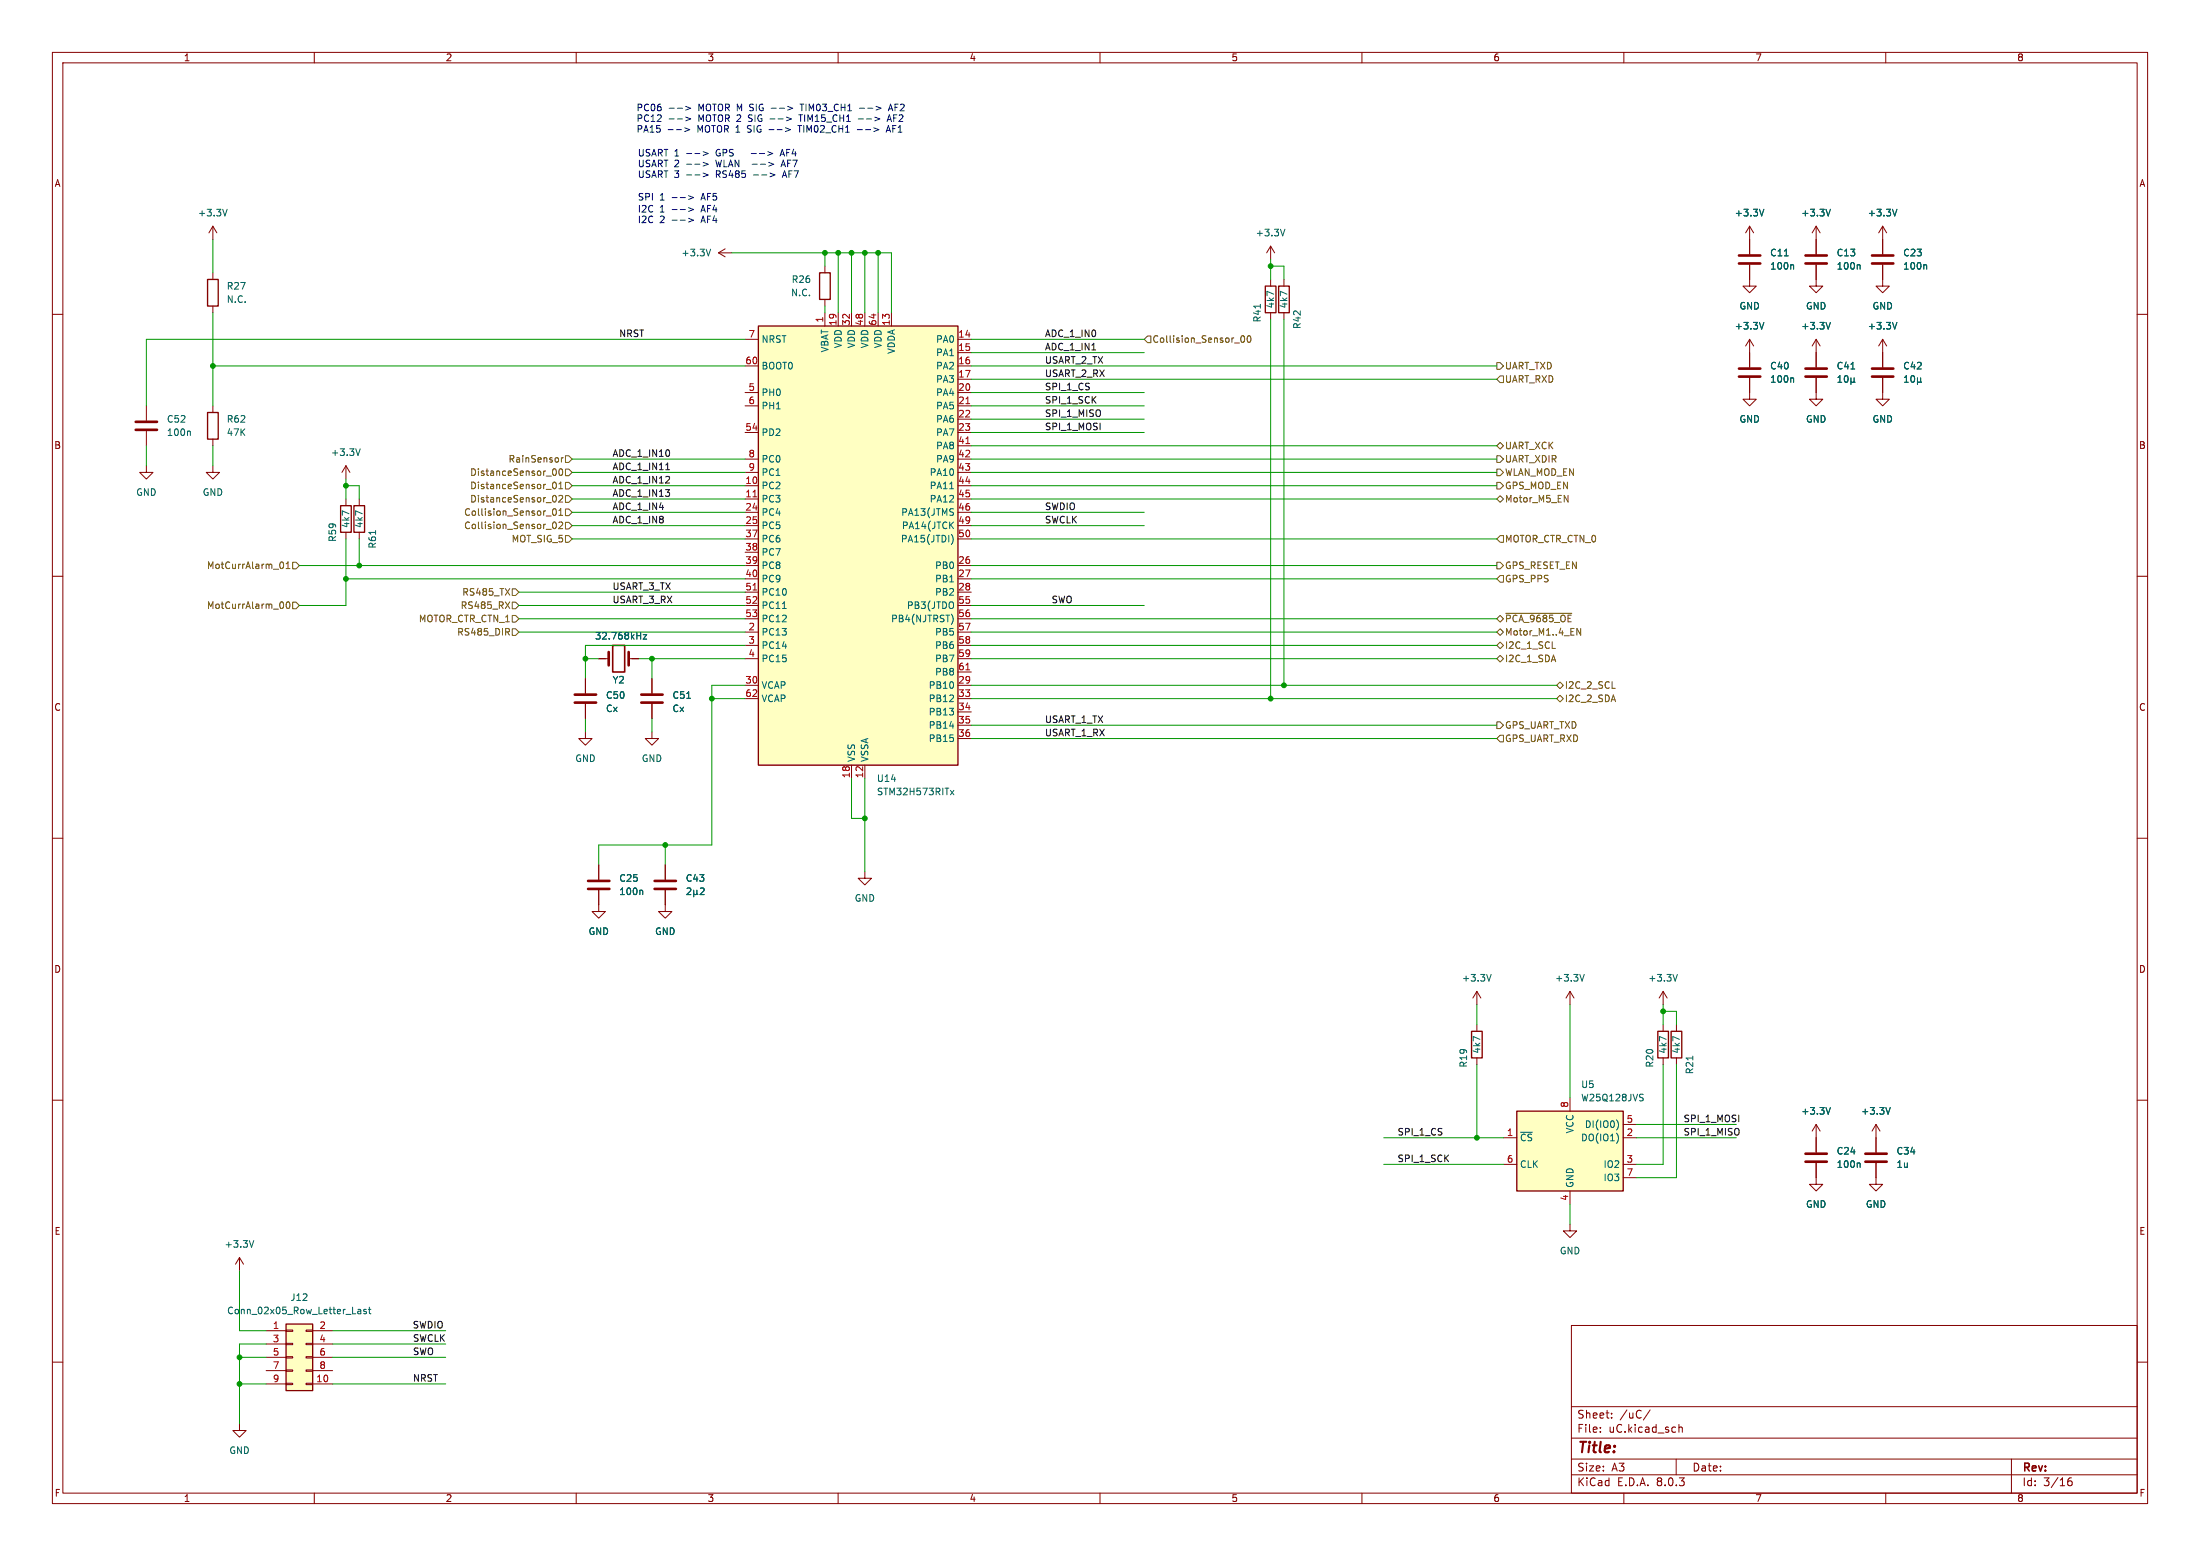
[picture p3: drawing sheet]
<svg xmlns="http://www.w3.org/2000/svg" width="420mm" height="297mm" viewBox="0 0 420 297" stroke-linecap="round" stroke-linejoin="round" font-family="sans-serif">
<g fill="none" stroke="#840000" stroke-width=".19">
<path d="M10 10h400v277h-400zM12 12h396v273h-396zM60 10v2M110 10v2M160 10v2M210 10v2M260 10v2M310 10v2M360 10v2M10 60h2M408 60h2M10 110h2"/>
<path d="M408 110h2M10 160h2M408 160h2M127 165.1v2.8M127 169.9v2.8M281.9 189.2v2.6M281.9 195.6v1.3M281.9 189.2l-.7 1.3M281.9 189.2l.8 1.3M299.7 189.2l-.7 1.3M299.7 189.2v2.6M299.7 189.2l.8 1.3"/>
<path d="M10 210h2M281.9 201.9v1.3M358.1 214.6l-.7 1.3M358.1 214.6v2.6M358.1 214.6l.8 1.3M408 210h2M346.7 224.8v1.3h1.3l-1.3 1.2-1.3-1.2h1.3M358.1 224.8v1.3h1.3l-1.3 1.2-1.2-1.2h1.2M10 260h2M45.7 240l-.7 1.3M45.7 240v2.6M45.7 240l.8 1.3"/>
<path d="M300 253h108v32h-108zM408 260h2M300 278.5h108M300 274.5h108M300 268.5h108M305.5 273.2v.2M305.5 272.5v.1M307.7 270.5v.2M307.7 269.8v.1M315 269.1l-1.3 1.9M320 278.5v3M320.5 271.9v1.5"/>
<path d="M320.5 272.5l.2-.1 .4 .1 .1 .9M384 278.5v6.5M60 285v2M110 285v2M160 285v2M210 285v2M260 285v2M300 281.5h108M310 285v2M360 285v2M394.7 282.9l.3-.2h.4l.2 .2v.4l-.3 .3h-.3l-.3-.3M395.4 282.1a.6 .6 0 0 0-.7 .6"/>
</g>
<path d="M125 169.7h4M125 168.1h4" fill="none" stroke="#840000" stroke-width=".51"/>
<path d="M131.2 169.6l.4-.1 .3 .4-.8 .9h.8M132.4 170.6l.2 .2 .4-.2M132.4 169.9v1.3M133 170.6l.2 .2M133 169.9v.7M133.7 169.6l.5-.1 .2 .4-.8 .9h.8M284.7 186l-.5 1.3M302.4 186l-.4 1.3M360.9 211.4l-.5 1.3M48.4 236.8l-.4 1.3" fill="none" stroke="#006464" stroke-width=".19"/>
<path d="M280.9 196.9h2.1v5h-2.1z" fill="none" stroke="#840000" stroke-width=".25"/>
<path d="M144.8 62.2h38.1v83.9h-38.1z" fill="#ffffc2"/>
<path d="M39.6 53.3h2.1v5.1h-2.1zM156.5 52.1h2v5.1h-2zM241.6 54.6h2v5.1h-2zM244.1 54.6h2v5.1h-2zM39.6 78.7h2.1v5.1h-2.1zM144.8 62.2h38.1v83.9h-38.1zM65 96.5h2.1v5.1h-2.1zM67.6 96.5h2v5.1h-2zM316.5 196.9h2v5h-2zM319 196.9h2.1v5h-2.1z" fill="none" stroke="#840000" stroke-width=".25"/>
<g fill="none" stroke="#840000" stroke-width=".19">
<path d="M40.6 43.2v2.5M40.6 52.1v1.2M40.6 58.4v1.3M40.6 43.2l-.7 1.3M40.6 43.2l.8 1.3M137.2 48.3l1.2 .7M137.2 48.3h2.5M138.4 47.5l-1.2 .8M157.5 50.8v1.3M157.5 57.2v1.2M157.5 59.7v2.5M160 59.7v2.5"/>
<path d="M162.6 59.7v2.5M165.1 59.7v2.5M167.6 59.7v2.5M170.2 59.7v2.5M242.6 47l-.8 1.3M242.6 47v2.5M242.6 53.3v1.3M242.6 59.7v1.3M242.6 47l.7 1.3M245.1 53.3v1.3M245.1 59.7v1.3M334 50.5v4.1h1.3l-1.3 1.3-1.3-1.3h1.3"/>
<path d="M334 43.2v5.3M334 43.2l-.8 1.3M334 43.2l.8 1.3M346.7 50.5v4.1h1.3l-1.3 1.3-1.3-1.3h1.3M346.7 43.2l-.8 1.3M346.7 43.2v5.3M346.7 43.2l.8 1.3M359.4 50.5v4.1h1.3l-1.3 1.3-1.3-1.3h1.3M359.4 43.2l-.8 1.3M359.4 43.2v5.3M359.4 43.2l.8 1.3M27.9 77.5v2.8"/>
<path d="M40.6 77.5v1.2M142.2 64.8h2.6M142.2 69.9h2.6M142.2 74.9h2.6M142.2 77.5h2.6M182.9 64.8h2.5M182.9 67.3h2.5M182.9 69.9h2.5M182.9 72.4h2.5M182.9 74.9h2.5M182.9 77.5h2.5M334 72.1v4.1h1.3l-1.3 1.3-1.3-1.3h1.3"/>
<path d="M334 64.8l-.8 1.2M334 64.8v5.3M334 64.8l.8 1.2M346.7 72.1v4.1h1.3l-1.3 1.3-1.3-1.3h1.3M346.7 64.8v5.3M346.7 64.8l-.8 1.2M346.7 64.8l.8 1.2M359.4 72.1v4.1h1.3l-1.3 1.3-1.3-1.3h1.3M359.4 64.8v5.3M359.4 64.8l-.8 1.2M359.4 64.8l.8 1.2M27.9 88.9v1.3h1.3l-1.3 1.2-1.2-1.2h1.2"/>
<path d="M27.9 82.3v2.8M40.6 88.9v1.3h1.3l-1.3 1.2-1.2-1.2h1.2M40.6 83.8v1.3M66 88.9v2.5M66 95.3v1.2M66 88.9l-.7 1.3M66 88.9l.8 1.3M68.6 95.3v1.2M142.2 92.7h2.6M142.2 95.3h2.6M142.2 82.6h2.6M142.2 97.8h2.6"/>
<path d="M142.2 87.6h2.6M142.2 90.2h2.6M182.9 92.7h2.5M182.9 95.3h2.5M182.9 80h2.5M182.9 82.6h2.5M182.9 97.8h2.5M182.9 85.1h2.5M182.9 87.6h2.5M182.9 90.2h2.5M66 101.6v1.3M68.6 101.6v1.3"/>
<path d="M142.2 100.3h2.6M142.2 108h2.6M142.2 110.5h2.6M142.2 113h2.6M142.2 102.9h2.6M142.2 105.4h2.6M142.2 115.6h2.6M142.2 118.1h2.6M182.9 100.3h2.5M182.9 108h2.5M182.9 110.5h2.5M182.9 113h2.5"/>
<path d="M182.9 102.9h2.5M182.9 115.6h2.5M182.9 118.1h2.5M111.8 139.7v1.3h1.2l-1.2 1.2-1.3-1.2h1.3M111.8 129.5v2.8M111.8 134.4v2.8M114.3 125.7h1.9M120 125.7h1.9M124.5 139.7v1.3h1.2l-1.2 1.2-1.3-1.2h1.3M124.5 129.5v2.8M124.5 134.4v2.8M142.2 120.7h2.6"/>
<path d="M142.2 130.8h2.6M142.2 123.2h2.6M142.2 133.4h2.6M142.2 125.7h2.6M182.9 120.7h2.5M182.9 130.8h2.5M182.9 123.2h2.5M182.9 133.4h2.5M182.9 135.9h2.5M182.9 138.4h2.5M182.9 125.7h2.5M182.9 128.3h2.5"/>
<path d="M162.6 146.1v2.5M165.1 146.1v2.5M182.9 141h2.5M114.3 172.7v1.3h1.3l-1.3 1.3-1.3-1.3h1.3M127 172.7v1.3h1.3l-1.3 1.3-1.3-1.3h1.3M165.1 166.4v1.2h1.3l-1.3 1.3-1.3-1.3h1.3M317.5 189.2v2.6M317.5 195.6v1.3M317.5 189.2l-.8 1.3M317.5 189.2l.8 1.3M320 195.6v1.3M317.5 201.9v1.3"/>
<path d="M320 201.9v1.3M299.7 233.7v1.2h1.3l-1.3 1.3-1.3-1.3h1.3"/>
</g>
<path d="M184.4 77.1h.7M143.8 94.8h.7M184.4 84.7h.7M143.8 112.6h.7M184.4 127.9h.7" fill="none" stroke="#a90000" stroke-width=".19"/>
<g fill="none" stroke="#006464" stroke-width=".19">
<path d="M43.4 39.9l-.5 1.3M336.7 39.9l-.4 1.3M349.4 39.9l-.4 1.3M362.1 39.9l-.4 1.3M135.7 47.6l-.5 1.2M240.6 58.1v.7M245.3 43.8l-.4 1.2M340.7 48.8h.7M342.2 50.5l.2 .2v.7M354.9 50.5l.2 .2v.7M367.6 50.5l.2 .2v.7M336.7 61.5l-.4 1.3"/>
<path d="M342.2 72.1l.2 .2v.7M349.4 61.5l-.4 1.3M350.9 73h.7M350.9 72.1l.3-.4v1.3M352.2 71.8l.2-.1a.68 .68 0 0 1 .4 .6 .68 .68 0 0 1-.4 .7l-.3-.5zM353.4 70.4h.7M353.4 72.8l.1 .2 .5-.2M353.4 72.1v1.3M354 72.8l.1 .2M354 72.1v.7M362.1 61.5l-.4 1.3M363.6 73h.7"/>
<path d="M363.6 72.1l.3-.4v1.3M364.9 71.8l.2-.1a.68 .68 0 0 1 .4 .6 .68 .68 0 0 1-.4 .7l-.3-.5zM366.1 72.8l.1 .2 .5-.2M366.1 72.1v1.3M366.7 72.8l.1 .2M366.7 72.1v.7M36.2 82.3l.1 .2v.6M68.8 85.7l-.5 1.2M181.3 93.3h.7M181.8 97.1l.2 .1M182 97.9v.3M182 99.6l-.7 .8"/>
<path d="M71.7 101.3v.7M149.4 116.1h.7M181.5 100.2l.5 .7M181.7 102.1a1.47 1.47 0 0 1-.1 1.8M181.8 117.5l.2 .6-.2 .8M122.8 121.1h.7l-.7 .9h.7M131.1 133.3h.7M181.4 150.9l.7 .8M182.1 150.9l-.7 .8M320.2 186l-.4 1.3M323.2 201.6v.7"/>
</g>
<g fill="none" stroke="#840000" stroke-width=".51">
<path d="M332 50.3h4M332 48.8h4M344.7 50.3h4M344.7 48.8h4M357.4 50.3h4M357.4 48.8h4M332 71.9h4M332 70.4h4M344.7 71.9h4M344.7 70.4h4M357.4 71.9h4M357.4 70.4h4"/>
<path d="M25.9 82h4.1M25.9 80.5h4.1M109.7 134.1h4.1M109.7 132.6h4.1M116.2 124.5v2.5M120 124.5v2.5M122.4 134.1h4.1M122.4 132.6h4.1"/>
</g>
<path d="M117 123.2h2.3v5.1h-2.3z" fill="none" stroke="#840000" stroke-width=".3"/>
<path d="M289.6 212.1h20.3v15.2h-20.3z" fill="#ffffc2"/>
<path d="M289.6 212.1h20.3v15.2h-20.3z" fill="none" stroke="#840000" stroke-width=".25"/>
<path d="M287 217.2h2.6M299.7 209.6v2.5M309.9 217.2h2.5M309.9 214.6h2.5M287 222.2h2.6M299.7 227.3v2.6M309.9 222.2h2.5M309.9 224.8h2.5M45.7 271.8v1.2h1.3l-1.3 1.3-1.3-1.3h1.3" fill="none" stroke="#840000" stroke-width=".19"/>
<path d="M308.7 213.8a1.49 1.49 0 0 1 0 1.8M308.9 216.8v.9M313.2 208.9h.5M313.5 209.5l.2 .3-.2 .3" fill="none" stroke="#006464" stroke-width=".19"/>
<path d="M54.6 252.7h5.1v12.7h-5.1z" fill="#ffffc2"/>
<g fill="none" stroke="#840000" stroke-width=".19">
<path d="M334 45.7v2.8M334 50.5v2.8M346.7 45.7v2.8M346.7 50.5v2.8M359.4 45.7v2.8M359.4 50.5v2.8M334 67.3v2.8M334 72.1v2.8M346.7 67.3v2.8M346.7 72.1v2.8M359.4 67.3v2.8M359.4 72.1v2.8"/>
<path d="M111.8 129.5v2.8M111.8 134.4v2.8M114.3 125.7h1.3M120.6 125.7h1.3M124.5 129.5v2.8M124.5 134.4v2.8M114.3 165.1v2.8M114.3 169.9v2.8M127 165.1v2.8M127 169.9v2.8M346.7 214.6l-.8 1.3M346.7 214.6v5.4"/>
<path d="M346.7 214.6l.8 1.3M358.1 217.2v2.8M346.7 222v2.8M358.1 222v2.8M50.8 254h3.8M50.8 256.5h3.8M50.8 259.1h3.8M54.6 259h1.3v.2h-1.3zM54.6 256.4h1.3v.3h-1.3zM54.6 253.9h1.3v.2h-1.3zM58.4 259h1.3v.2h-1.3zM58.4 256.4h1.3v.3h-1.3z"/>
<path d="M58.4 253.9h1.3v.2h-1.3zM59.7 254h3.8M59.7 256.5h3.8M59.7 259.1h3.8M50.8 264.2h3.8M50.8 261.6h3.8M54.6 264h1.3v.3h-1.3zM54.6 261.5h1.3v.2h-1.3zM58.4 264h1.3v.3h-1.3zM58.4 261.5h1.3v.2h-1.3zM59.7 264.2h3.8M59.7 261.6h3.8"/>
</g>
<path d="M54.6 252.7h5.1v12.7h-5.1z" fill="none" stroke="#840000" stroke-width=".25"/>
<g fill="none" stroke="#006464" stroke-width=".19">
<path d="M336.7 39.9l-.4 1.3M349.4 39.9l-.4 1.3M362.1 39.9l-.4 1.3M340.7 48.8h.7M342.2 50.5l.2 .2v.7M354.9 50.5l.2 .2v.7M367.6 50.5l.2 .2v.7M336.7 61.5l-.4 1.3M342.2 72.1l.2 .2v.7M349.4 61.5l-.4 1.3M350.9 73h.7M350.9 72.1l.3-.4v1.3"/>
<path d="M352.2 71.8l.2-.1a.68 .68 0 0 1 .4 .6 .68 .68 0 0 1-.4 .7l-.3-.5zM353.4 70.4h.7M353.4 72.8l.1 .2 .5-.2M353.4 72.1v1.3M354 72.8l.1 .2M354 72.1v.7M362.1 61.5l-.4 1.3M363.6 73h.7M363.6 72.1l.3-.4v1.3M364.9 71.8l.2-.1a.68 .68 0 0 1 .4 .6 .68 .68 0 0 1-.4 .7l-.3-.5zM366.1 72.8l.1 .2 .5-.2M366.1 72.1v1.3"/>
<path d="M366.7 72.8l.1 .2M366.7 72.1v.7M122.8 121.1h.7l-.7 .9h.7M131.1 133.3h.7M122.5 169.9l.2 .2v.7M131.2 169.6l.4-.1 .3 .4-.8 .9h.8M132.4 170.6l.2 .2 .4-.2M132.4 169.9v1.3M133 170.6l.2 .2M133 169.9v.7M133.7 169.6l.5-.1 .2 .4-.8 .9h.8M349.4 211.4l-.4 1.3"/>
<path d="M360.9 211.4l-.5 1.3M354.9 222l.2 .2v.6M68.3 250h.5l.1 .8M68.9 250.2l-.4 .1-.2 .2 .2 .3 .4-.1M69.9 250l-.3-.1-.2 .2 .1 .2 .4 .1v.3h-.5M70.3 249.9h.5M70.5 249.5v1.1l.3 .2"/>
</g>
<path d="M112.3 169.7h4M112.3 168.1h4M344.7 221.7h4M344.7 220.2h4M356.1 221.7h4.1M356.1 220.2h4.1" fill="none" stroke="#840000" stroke-width=".51"/>
<g fill="none" stroke="#725600" stroke-width=".19">
<path d="M219.1 64.1h.6v1.3h-.6l-.7-.6zM237 64.2l.2-.1a.68 .68 0 0 1 .4 .6 .68 .68 0 0 1-.4 .6l-.3-.4zM238.2 64.2l.2-.1a.68 .68 0 0 1 .4 .6 .68 .68 0 0 1-.4 .6l-.3-.4zM285.7 69.2h.7l.6 .7-.6 .6h-.7zM286.4 71.8h.6v1.2h-.6l-.7-.6zM104.3 98.5h.9M105.6 94.7l.2-.1a.68 .68 0 0 1 .4 .6 .68 .68 0 0 1-.4 .6l-.2-.1M105.6 89.6l.2-.1a.68 .68 0 0 1 .4 .6 .68 .68 0 0 1-.4 .6l-.2-.1M105.6 92.1l.2-.1a.68 .68 0 0 1 .4 .7 .68 .68 0 0 1-.4 .6l-.3-.5zM105.6 97.2l.2-.1a.68 .68 0 0 1 .4 .6 .68 .68 0 0 1-.4 .7l-.3-.5zM105.6 99.8l.2-.2a.68 .68 0 0 1 .4 .7 .68 .68 0 0 1-.4 .6l-.3-.5zM106.7 94.7l.5-.1 .2 .3-.8 .9h.8"/>
<path d="M106.7 99.8l.5-.2 .2 .4-.8 .9h.8M106.7 93.3h.7M106.7 92.4l.4-.4v1.3M106.7 97.5l.4-.4v1.3M106.7 98.4h.7M106.8 89.6l.2-.1a.68 .68 0 0 1 .4 .6 .68 .68 0 0 1-.4 .6l-.3-.4zM107.2 87.4v.8M107.5 87.4l-.3 .2M107.9 94.6h.7l.6 .7-.6 .6h-.7zM107.9 92.1h.7l.6 .6-.6 .6h-.7zM107.9 87h.7l.6 .6-.6 .7h-.7zM107.9 89.5h.7l.6 .7-.6 .6h-.7z"/>
<path d="M107.9 97.2h.7l.6 .6-.6 .6h-.7zM107.9 99.7h.7l.6 .6-.6 .7h-.7zM285.7 92.1h.7l.6 .6-.6 .6h-.7zM285.7 89.5h.7l.6 .7-.6 .6h-.7zM285.7 95.3l.7-.7 .6 .7-.6 .6zM285.7 87h.7l.6 .6-.6 .7h-.7zM285.7 85.1l.7-.6 .6 .6-.6 .6zM298.6 94.6l.7 1.2v-1.2M53.6 107.3h.1a.68 .68 0 0 1 .5 .6 .68 .68 0 0 1-.5 .6h-.1M53.8 114.9a.79 .79 0 0 1 0 1.2M54.6 108.5h.7M54.6 107.6l.4-.3v1.2"/>
<path d="M54.7 115l.2-.1a.68 .68 0 0 1 .5 .6 .68 .68 0 0 1-.5 .6l-.3-.4zM55.9 114.9h.6l.6 .7-.6 .6h-.6zM55.9 107.3h.6l.6 .7-.6 .6h-.6zM96.5 114.9l.8 1.2M97.3 114.9l-.8 1.2M97.8 117.5h.6l.7 .6-.7 .6h-.6zM97.8 114.9h.6l.7 .7-.7 .6h-.6zM97.8 112.4h.6l.7 .6-.7 .7h-.6zM107.9 102.2h.7l.6 .7-.6 .6h-.7zM285.7 118.1l.7-.6 .6 .6-.6 .6zM285.7 107.3h.7l.6 .7-.6 .6h-.7zM286.4 102.2h.6v1.3h-.6l-.7-.6z"/>
<path d="M286.4 109.9h.6v1.2h-.6l-.7-.6zM287.4 117.1h12.7M301 120l.8 1.2v-1.2M96.8 120.6l.5 .6M97.1 120l.2 .2-.2 .4M97.8 120h.6l.7 .7-.7 .6h-.6zM285.7 120.7l.7-.7 .6 .7-.6 .6zM285.7 137.8h.7l.6 .6-.6 .7h-.7zM285.7 125.7l.7-.6 .6 .6-.6 .7zM285.7 123.2l.7-.6 .6 .6-.6 .6zM297.2 130.8l.6-.6 .6 .6-.6 .6zM297.8 132.7l.6 .7-.6 .6-.6-.6z"/>
<path d="M286.4 140.3h.6v1.3h-.6l-.7-.6z"/>
</g>
<path d="M208.4 66.8h.8M127 92.2h.8M127 93.5h.8l-.4 .5M127.1 89.7h.7M127.8 91v.5M127.8 86.1v.8M127.8 94.1v.5" fill="none" stroke="#0f0f0f" stroke-width=".19"/>
<g fill="none" stroke="#0000c2" stroke-width=".19">
<path d="M152.7 19.9h.7M153.1 19.9v1.2M130.7 24.4l1 .3-1 .4M130.9 20.3l1 .4-1 .3M130.9 22.3l1 .4-1 .4M131.4 37.3l1 .4-1 .4M131.4 39.6l1 .4-1 .4M134.2 28.9l1 .4-1 .4M134.2 31l1 .3-1 .4M134.2 33l1 .4-1 .4M143.4 29.3h1M143.6 31.3h1"/>
<path d="M145 29.3h1M145.2 31.3h.9M146.6 28.9l.9 .4-.9 .4M146.7 31l1 .3-1 .4M147 33l1 .4-1 .4M148.9 29.8l.4-1.3 .5 1.3M149 29.4h.6M149.2 31.5h.6M149.5 33.5h.6M149.5 30.6l-.4 1.2M149.8 32.6l-.5 1.3M149.9 24.4l1 .3-1 .4"/>
<path d="M150.1 22.3l1 .4-1 .4M150.4 20.3l.9 .4-.9 .3M152.3 24h.7M152.5 21.9h.7M152.7 24v1.2M152.8 21.9v1.3M163.7 24.7h.9M163.8 22.7h1M164.1 20.7h1M165.2 24.7h1M165.4 22.7h1M165.7 20.7h.9"/>
<path d="M166.8 24.4l1 .3-1 .4M167 22.3l1 .4-1 .4M167.2 20.3l1 .4-1 .3M169.2 25.2l.4-1.2 .4 1.2M169.3 24.9h.6M169.3 23.2l.5-1.3 .4 1.3M169.5 22.8h.6M169.6 21.1l.4-1.2 .4 1.2M169.7 20.8h.6M131.4 41.7l1 .3-1 .4"/>
</g>
<g fill="none" stroke="#009600" stroke-width=".19">
<path d="M40.6 45.7v6.4M40.6 59.7v17.8M139.7 48.3h30.5v11.4M157.5 48.3v2.5M157.5 58.4v1.3M160 48.3v11.4M162.6 48.3v11.4M165.1 48.3v11.4M167.6 48.3v11.4M242.6 50.8h2.5v2.5M242.6 49.5v3.8M40.6 69.9h101.6"/>
<path d="M142.2 64.8h-114.3v12.7M185.4 74.9h33M185.4 67.3h33M185.4 77.5h33M185.4 64.8h33M185.4 69.9h100.3M185.4 72.4h100.3M242.6 61v72.4M245.1 61v69.8M27.9 85.1v3.8M40.6 85.1v3.8M66 92.7h2.6v2.6"/>
<path d="M66 91.4v3.9M109.2 87.6h33M109.2 95.3h33M109.2 92.7h33M109.2 90.2h33M109.2 97.8h33M185.4 80h33M185.4 87.6h100.3M185.4 85.1h100.3M185.4 95.3h100.3M185.4 92.7h100.3M185.4 90.2h100.3"/>
<path d="M185.4 97.8h33M185.4 82.6h33M57.1 108h85.1M66 110.5h76.2M66 102.9v12.7h-8.9M68.6 102.9v5.1M99.1 118.1h43.1M99.1 115.6h43.1M99.1 113h43.1M109.2 102.9h33M109.2 100.3h33M185.4 110.5h100.3"/>
<path d="M185.4 102.9h100.3M185.4 100.3h33M185.4 108h100.3M185.4 118.1h100.3M185.4 115.6h33M99.1 120.7h43.1M111.8 125.7h2.5M111.8 137.2v2.5M121.9 125.7h20.3M124.5 125.7v3.8M124.5 137.2v2.5M135.9 133.4h6.3"/>
<path d="M142.2 130.8h-6.3v30.5h-21.6v3.8M142.2 123.2h-30.4v6.3M185.4 130.8h111.8M185.4 120.7h100.3M185.4 125.7h100.3M185.4 133.4h111.8M185.4 123.2h100.3M185.4 138.4h100.3M162.6 148.6v7.6h2.5M165.1 148.6v17.8M185.4 141h100.3M127 161.3v3.8"/>
<path d="M281.9 191.8v3.8M299.7 191.8v17.8M317.5 191.8v3.8M317.5 193h2.5v2.6M264.2 217.2h22.8M281.9 203.2v14M312.4 217.2h19.1M312.4 214.6h19.1M317.5 203.2v19h-5.1M320 203.2v21.6h-7.6M264.2 222.2h22.8M299.7 229.9v3.8"/>
<path d="M45.7 242.6v11.4h5.1M45.7 259.1h5.1M50.8 256.5h-5.1v15.3M63.5 256.5h21.6M63.5 254h21.6M63.5 259.1h21.6M45.7 264.2h5.1M63.5 264.2h21.6"/>
</g>
<g fill="#009600" stroke="#009600" stroke-width=".19">
<circle cx="242.6" cy="133.4" r=".46"/>
<circle cx="165.1" cy="156.2" r=".46"/>
<circle cx="245.1" cy="130.8" r=".46"/>
<circle cx="281.9" cy="217.2" r=".46"/>
<circle cx="317.5" cy="193" r=".46"/>
<circle cx="160" cy="48.3" r=".46"/>
<circle cx="162.6" cy="48.3" r=".46"/>
<circle cx="157.5" cy="48.3" r=".46"/>
<circle cx="242.6" cy="50.8" r=".46"/>
<circle cx="167.6" cy="48.3" r=".46"/>
<circle cx="165.1" cy="48.3" r=".46"/>
<circle cx="45.7" cy="264.2" r=".46"/>
<circle cx="45.7" cy="259.1" r=".46"/>
<circle cx="68.6" cy="108" r=".46"/>
<circle cx="40.6" cy="69.9" r=".46"/>
<circle cx="66" cy="92.7" r=".46"/>
<circle cx="124.5" cy="125.7" r=".46"/>
<circle cx="66" cy="110.5" r=".46"/>
<circle cx="111.8" cy="125.7" r=".46"/>
<circle cx="127" cy="161.3" r=".46"/>
<circle cx="135.9" cy="133.4" r=".46"/>
</g>
<text font-size="2.8" fill="#840000" x="301" y="277.9">Title:</text>
<g font-size="2.1" fill="#840000">
<text x="301" y="273.7">File:</text>
<text x="301" y="271">Sheet:</text>
<text x="307.1" y="273.7">uC.kicad_sch</text>
<text x="309.2" y="271">/uC/</text>
<text x="301" y="281.1">Size:</text>
<text x="307.6" y="281.1">A3</text>
<text x="323" y="281.1">Date:</text>
<text x="386" y="281.3">Rev:</text>
<text x="301" y="283.9">KiCad</text>
<text x="308.7" y="283.9">E.D.A.</text>
<text x="316.3" y="283.9">8.0.3</text>
<text x="386" y="283.9">Id:</text>
<text x="390.1" y="283.9">3/16</text>
</g>
<g font-size="1.8" fill="#840000">
<text x="35" y="11.9">1</text>
<text x="85" y="11.9">2</text>
<text x="135" y="11.9">3</text>
<text x="185" y="11.9">4</text>
<text x="235" y="11.9">5</text>
<text x="285" y="11.9">6</text>
<text x="335" y="11.9">7</text>
<text x="385" y="11.9">8</text>
<text x="10.3" y="35.9">A</text>
<text x="408.3" y="35.9">A</text>
<text x="10.3" y="85.9">B</text>
<text x="408.2" y="85.9">B</text>
<text x="10.3" y="135.9">C</text>
<text x="408.2" y="135.9">C</text>
<text x="10.3" y="185.9">D</text>
<text x="408.2" y="185.9">D</text>
<text x="10.3" y="235.9">E</text>
<text x="408.3" y="235.9">E</text>
<text x="10.3" y="285.9">F</text>
<text x="35" y="286.9">1</text>
<text x="85" y="286.9">2</text>
<text x="135" y="286.9">3</text>
<text x="185" y="286.9">4</text>
<text x="235" y="286.9">5</text>
<text x="285" y="286.9">6</text>
<text x="335" y="286.9">7</text>
<text x="385" y="286.9">8</text>
<text x="408.3" y="285.9">F</text>
</g>
<g font-size="1.8" fill="#0000c2">
<text x="121.4" y="21.4">PC06</text>
<text x="121.4" y="23.5">PC12</text>
<text x="127.5" y="21.4">--&gt;</text>
<text x="127.5" y="23.5">--&gt;</text>
<text x="133.4" y="21.4">MOTOR M SIG --&gt;</text>
<text x="133.4" y="23.5">MOTOR 2</text>
<text x="143.3" y="23.5">SIG --&gt;</text>
<text x="153.5" y="23.5">TIM15_CH1</text>
<text x="153.7" y="21.4">TIM03_CH1</text>
<text x="170.8" y="23.5">AF2</text>
<text x="171" y="21.4">AF2</text>
<text x="121.4" y="25.5">PA15</text>
<text x="121.7" y="30">USART 1</text>
<text x="127.4" y="25.5">--&gt;</text>
<text x="131.1" y="30">--&gt;</text>
<text x="133.2" y="25.5">MOTOR 1</text>
<text x="137" y="30">GPS</text>
<text x="143.1" y="25.5">SIG --&gt;</text>
<text x="150.1" y="30">AF4</text>
<text x="153.3" y="25.5">TIM02_CH1</text>
<text x="170.6" y="25.5">AF1</text>
<text x="121.7" y="32">USART 2</text>
<text x="121.7" y="34">USART 3</text>
<text x="131.1" y="32">--&gt;</text>
<text x="131.1" y="34">--&gt;</text>
<text x="137" y="32">WLAN</text>
<text x="137" y="34">RS485</text>
<text x="144.3" y="34">--&gt;</text>
<text x="150.1" y="32">AF7</text>
<text x="150.1" y="34">AF7</text>
<text x="121.7" y="38.4">SPI</text>
<text x="121.7" y="40.6">I2C</text>
<text x="125.9" y="38.4">1</text>
<text x="125.9" y="40.6">1</text>
<text x="128.3" y="38.4">--&gt;</text>
<text x="128.3" y="40.6">--&gt;</text>
<text x="134.2" y="38.4">AF5</text>
<text x="134.2" y="40.6">AF4</text>
<text x="121.7" y="42.7">I2C</text>
<text x="125.9" y="42.7">2</text>
<text x="128.3" y="42.7">--&gt;</text>
<text x="134.2" y="42.7">AF4</text>
</g>
<g font-size="1.8" fill="#006464">
<text x="37.7" y="41.5">+3.3V</text>
<text x="331.1" y="41.5">+3.3V</text>
<text x="343.8" y="41.5">+3.3V</text>
<text x="356.5" y="41.5">+3.3V</text>
<text x="239.6" y="45.3">+3.3V</text>
<text x="130" y="49.1">+3.3V</text>
<text x="337.8" y="49.1">C11</text>
<text x="337.8" y="51.7">100n</text>
<text x="350.5" y="49.1">C13</text>
<text x="350.5" y="51.7">100n</text>
<text x="363.2" y="49.1">C23</text>
<text x="363.2" y="51.7">100n</text>
<text x="43.2" y="58">N.C.</text>
<text x="43.2" y="55.5">R27</text>
<text x="150.9" y="56.7">N.C.</text>
<text x="151" y="54.2">R26</text>
<text x="243.4" y="59" transform="rotate(-90 243.4 59)">4k7</text>
<text x="246" y="59" transform="rotate(-90 246 59)">4k7</text>
<text x="332" y="59.3">GND</text>
<text x="344.7" y="59.3">GND</text>
<text x="357.4" y="59.3">GND</text>
<text x="145.3" y="65.6">NRST</text>
<text x="178.6" y="65.6">PA0</text>
<text x="240.9" y="61.6" transform="rotate(-90 240.9 61.6)">R41</text>
<text x="248.5" y="62.9" transform="rotate(-90 248.5 62.9)">R42</text>
<text x="331.1" y="63.1">+3.3V</text>
<text x="343.8" y="63.1">+3.3V</text>
<text x="356.5" y="63.1">+3.3V</text>
<text x="145.3" y="70.7">BOOT0</text>
<text x="158.3" y="67.4" transform="rotate(-90 158.3 67.4)">VBAT</text>
<text x="160.9" y="66.6" transform="rotate(-90 160.9 66.6)">VDD</text>
<text x="163.4" y="66.6" transform="rotate(-90 163.4 66.6)">VDD</text>
<text x="166" y="66.6" transform="rotate(-90 166 66.6)">VDD</text>
<text x="168.5" y="66.6" transform="rotate(-90 168.5 66.6)">VDD</text>
<text x="171" y="67.7" transform="rotate(-90 171 67.7)">VDDA</text>
<text x="178.6" y="68.2">PA1</text>
<text x="178.6" y="70.7">PA2</text>
<text x="337.8" y="70.7">C40</text>
<text x="350.5" y="70.7">C41</text>
<text x="363.2" y="70.7">C42</text>
<text x="145.3" y="75.8">PH0</text>
<text x="178.6" y="73.3">PA3</text>
<text x="178.6" y="75.8">PA4</text>
<text x="337.8" y="73.3">100n</text>
<text x="31.8" y="83.4">100n</text>
<text x="31.8" y="80.9">C52</text>
<text x="43.2" y="80.9">R62</text>
<text x="43.2" y="83.4">47K</text>
<text x="145.3" y="83.4">PD2</text>
<text x="145.3" y="78.3">PH1</text>
<text x="178.6" y="78.3">PA5</text>
<text x="178.6" y="80.9">PA6</text>
<text x="178.6" y="83.4">PA7</text>
<text x="332" y="80.9">GND</text>
<text x="344.7" y="80.9">GND</text>
<text x="357.4" y="80.9">GND</text>
<text x="63.1" y="87.2">+3.3V</text>
<text x="145.3" y="88.5">PC0</text>
<text x="178.6" y="86">PA8</text>
<text x="178.6" y="88.5">PA9</text>
<text x="25.9" y="94.8">GND</text>
<text x="38.6" y="94.8">GND</text>
<text x="145.3" y="93.6">PC2</text>
<text x="145.3" y="91">PC1</text>
<text x="177.4" y="91">PA10</text>
<text x="177.4" y="93.6">PA11</text>
<text x="66.9" y="100.9" transform="rotate(-90 66.9 100.9)">4k7</text>
<text x="69.4" y="100.9" transform="rotate(-90 69.4 100.9)">4k7</text>
<text x="145.3" y="96.1">PC3</text>
<text x="145.3" y="98.7">PC4</text>
<text x="145.3" y="101.2">PC5</text>
<text x="171.9" y="98.7">PA13(JTMS</text>
<text x="172.1" y="101.2">PA14(JTCK</text>
<text x="177.4" y="96.1">PA12</text>
<text x="64.4" y="103.5" transform="rotate(-90 64.4 103.5)">R59</text>
<text x="72" y="104.8" transform="rotate(-90 72 104.8)">R61</text>
<text x="145.3" y="103.7">PC6</text>
<text x="145.3" y="106.3">PC7</text>
<text x="171.9" y="103.7">PA15(JTDI)</text>
<text x="145.3" y="108.8">PC8</text>
<text x="145.3" y="111.4">PC9</text>
<text x="145.3" y="113.9">PC10</text>
<text x="178.4" y="108.8">PB0</text>
<text x="178.4" y="111.4">PB1</text>
<text x="178.4" y="113.9">PB2</text>
<text x="145.3" y="116.4">PC11</text>
<text x="145.3" y="119">PC12</text>
<text x="170" y="119">PB4(NJTRST)</text>
<text x="173" y="116.4">PB3(JTDO</text>
<text x="113.5" y="122.3">32.768kHz</text>
<text x="145.3" y="121.5">PC13</text>
<text x="145.3" y="124.1">PC14</text>
<text x="178.4" y="121.5">PB5</text>
<text x="178.4" y="124.1">PB6</text>
<text x="116.9" y="130.7">Y2</text>
<text x="145.3" y="131.7">VCAP</text>
<text x="145.3" y="126.6">PC15</text>
<text x="177.2" y="131.7">PB10</text>
<text x="178.4" y="126.6">PB7</text>
<text x="178.4" y="129.1">PB8</text>
<text x="115.6" y="136.1">Cx</text>
<text x="115.6" y="133.6">C50</text>
<text x="128.3" y="136.1">Cx</text>
<text x="128.3" y="133.6">C51</text>
<text x="145.3" y="134.2">VCAP</text>
<text x="177.2" y="134.2">PB12</text>
<text x="177.2" y="136.8">PB13</text>
<text x="177.2" y="139.3">PB14</text>
<text x="177.2" y="141.8">PB15</text>
<text x="109.7" y="145.6">GND</text>
<text x="122.4" y="145.6">GND</text>
<text x="163.4" y="145.5" transform="rotate(-90 163.4 145.5)">VSS</text>
<text x="166" y="145.5" transform="rotate(-90 166 145.5)">VSSA</text>
<text x="167.3" y="149.5">U14</text>
<text x="167.3" y="152">STM32H573RITx</text>
<text x="118.1" y="171">100n</text>
<text x="118.1" y="168.5">C25</text>
<text x="130.8" y="168.5">C43</text>
<text x="163.1" y="172.3">GND</text>
<text x="112.3" y="178.7">GND</text>
<text x="125" y="178.7">GND</text>
<text x="279" y="187.6">+3.3V</text>
<text x="296.8" y="187.6">+3.3V</text>
<text x="314.6" y="187.6">+3.3V</text>
<text x="280.3" y="203.9" transform="rotate(-90 280.3 203.9)">R19</text>
<text x="282.8" y="201.2" transform="rotate(-90 282.8 201.2)">4k7</text>
<text x="315.8" y="203.9" transform="rotate(-90 315.8 203.9)">R20</text>
<text x="318.4" y="201.2" transform="rotate(-90 318.4 201.2)">4k7</text>
<text x="320.9" y="201.2" transform="rotate(-90 320.9 201.2)">4k7</text>
<text x="301.7" y="207.9">U5</text>
<text x="323.4" y="205.1" transform="rotate(-90 323.4 205.1)">R21</text>
<text x="301.7" y="210.4">W25Q128JVS</text>
<text x="302.5" y="215.5">DI(IO0)</text>
<text x="343.8" y="213">+3.3V</text>
<text x="355.2" y="213">+3.3V</text>
<text x="290.1" y="218">~{CS}</text>
<text x="300.6" y="216.4" transform="rotate(-90 300.6 216.4)">VCC</text>
<text x="301.7" y="218">DO(IO1)</text>
<text x="350.5" y="220.6">C24</text>
<text x="362" y="220.6">C34</text>
<text x="290.1" y="223.1">CLK</text>
<text x="300.6" y="226.8" transform="rotate(-90 300.6 226.8)">GND</text>
<text x="306" y="223.1">IO2</text>
<text x="306" y="225.7">IO3</text>
<text x="350.5" y="223.1">100n</text>
<text x="362" y="223.1">1u</text>
<text x="344.7" y="230.7">GND</text>
<text x="356.1" y="230.7">GND</text>
<text x="42.8" y="238.4">+3.3V</text>
<text x="297.7" y="239.6">GND</text>
<text x="43.3" y="251.1">Conn_02x05_Row_Letter_Last</text>
<text x="55.4" y="248.5">J12</text>
<text x="43.7" y="277.7">GND</text>
</g>
<g font-size="1.8" fill="#0f0f0f">
<text x="118.1" y="64.4">NRST</text>
<text x="199.4" y="64.4">ADC_1_IN0</text>
<text x="199.4" y="67">ADC_1_IN1</text>
<text x="199.4" y="69.5">USART_2_TX</text>
<text x="199.4" y="72">USART_2_RX</text>
<text x="199.4" y="74.6">SPI_1_CS</text>
<text x="199.4" y="77.1">SPI_1_SCK</text>
<text x="199.4" y="79.7">SPI_1_MISO</text>
<text x="199.4" y="82.2">SPI_1_MOSI</text>
<text x="116.8" y="89.8">ADC_1_IN11</text>
<text x="116.8" y="87.3">ADC_1_IN10</text>
<text x="116.8" y="92.4">ADC_1_IN12</text>
<text x="116.8" y="94.9">ADC_1_IN13</text>
<text x="116.8" y="97.4">ADC_1_IN4</text>
<text x="116.8" y="100">ADC_1_IN8</text>
<text x="199.4" y="100">SWCLK</text>
<text x="199.4" y="97.4">SWDIO</text>
<text x="116.8" y="112.7">USART_3_TX</text>
<text x="116.8" y="115.2">USART_3_RX</text>
<text x="200.7" y="115.2">SWO</text>
<text x="199.4" y="140.6">USART_1_RX</text>
<text x="199.4" y="138.1">USART_1_TX</text>
<text x="321.3" y="214.3">SPI_1_MOSI</text>
<text x="266.7" y="221.9">SPI_1_SCK</text>
<text x="266.7" y="216.8">SPI_1_CS</text>
<text x="321.3" y="216.8">SPI_1_MISO</text>
<text x="78.7" y="253.7">SWDIO</text>
<text x="78.7" y="256.2">SWCLK</text>
<text x="78.7" y="258.7">SWO</text>
<text x="78.7" y="263.8">NRST</text>
</g>
<g font-size="1.8" fill="#a90000">
<text x="142.8" y="64.5">7</text>
<text x="157.2" y="61.7" transform="rotate(-90 157.2 61.7)">1</text>
<text x="159.8" y="62.3" transform="rotate(-90 159.8 62.3)">19</text>
<text x="162.3" y="62.3" transform="rotate(-90 162.3 62.3)">32</text>
<text x="164.8" y="62.3" transform="rotate(-90 164.8 62.3)">48</text>
<text x="167.4" y="62.3" transform="rotate(-90 167.4 62.3)">64</text>
<text x="169.9" y="62.3" transform="rotate(-90 169.9 62.3)">13</text>
<text x="182.8" y="64.5">14</text>
<text x="142.2" y="69.6">60</text>
<text x="182.8" y="67.1">15</text>
<text x="182.8" y="69.6">16</text>
<text x="142.8" y="74.7">5</text>
<text x="142.8" y="77.2">6</text>
<text x="182.8" y="72.1">17</text>
<text x="182.8" y="74.7">20</text>
<text x="182.8" y="77.2">21</text>
<text x="142.2" y="82.3">54</text>
<text x="182.8" y="79.8">22</text>
<text x="182.8" y="82.3">23</text>
<text x="142.8" y="87.4">8</text>
<text x="142.8" y="89.9">9</text>
<text x="182.8" y="84.8">41</text>
<text x="182.8" y="87.4">42</text>
<text x="182.8" y="89.9">43</text>
<text x="142.2" y="92.5">10</text>
<text x="142.2" y="95">11</text>
<text x="182.8" y="92.5">44</text>
<text x="182.8" y="95">45</text>
<text x="142.2" y="97.5">24</text>
<text x="142.2" y="100.1">25</text>
<text x="182.8" y="97.5">46</text>
<text x="182.8" y="100.1">49</text>
<text x="142.2" y="102.6">37</text>
<text x="142.2" y="105.2">38</text>
<text x="142.2" y="107.7">39</text>
<text x="182.8" y="107.7">26</text>
<text x="182.8" y="102.6">50</text>
<text x="142.2" y="110.2">40</text>
<text x="142.2" y="112.8">51</text>
<text x="182.8" y="110.2">27</text>
<text x="182.8" y="112.8">28</text>
<text x="142.2" y="115.3">52</text>
<text x="142.2" y="117.9">53</text>
<text x="182.8" y="115.3">55</text>
<text x="182.8" y="117.9">56</text>
<text x="142.8" y="120.4">2</text>
<text x="142.8" y="122.9">3</text>
<text x="142.8" y="125.5">4</text>
<text x="182.8" y="120.4">57</text>
<text x="182.8" y="122.9">58</text>
<text x="182.8" y="125.5">59</text>
<text x="142.2" y="130.6">30</text>
<text x="182.8" y="130.6">29</text>
<text x="182.8" y="128">61</text>
<text x="142.2" y="133.1">62</text>
<text x="182.8" y="133.1">33</text>
<text x="182.8" y="135.6">34</text>
<text x="182.8" y="138.2">35</text>
<text x="182.8" y="140.7">36</text>
<text x="162.3" y="148.6" transform="rotate(-90 162.3 148.6)">18</text>
<text x="164.8" y="148.6" transform="rotate(-90 164.8 148.6)">12</text>
<text x="299.5" y="211.5" transform="rotate(-90 299.5 211.5)">8</text>
<text x="310.4" y="214.4">5</text>
<text x="287.6" y="216.9">1</text>
<text x="287.6" y="222">6</text>
<text x="310.4" y="216.9">2</text>
<text x="310.4" y="222">3</text>
<text x="310.4" y="224.5">7</text>
<text x="299.5" y="229.3" transform="rotate(-90 299.5 229.3)">4</text>
<text x="52" y="253.7">1</text>
<text x="52" y="256.3">3</text>
<text x="60.9" y="253.7">2</text>
<text x="60.9" y="256.3">4</text>
<text x="52" y="258.8">5</text>
<text x="52" y="261.4">7</text>
<text x="52" y="263.9">9</text>
<text x="60.3" y="263.9">10</text>
<text x="60.9" y="258.8">6</text>
<text x="60.9" y="261.4">8</text>
</g>
<g font-size="1.8" fill="#725600">
<text x="219.9" y="65.6">Collision_Sensor_00</text>
<text x="287.2" y="70.7">UART_TXD</text>
<text x="287.2" y="73.3">UART_RXD</text>
<text x="97" y="88.5">RainSensor</text>
<text x="287.2" y="88.5">UART_XDIR</text>
<text x="287.2" y="86">UART_XCK</text>
<text x="89.7" y="93.6">DistanceSensor_01</text>
<text x="89.7" y="91">DistanceSensor_00</text>
<text x="287.2" y="93.6">GPS_MOD_EN</text>
<text x="287.2" y="91">WLAN_MOD_EN</text>
<text x="88.5" y="98.7">Collision_Sensor_01</text>
<text x="88.5" y="101.2">Collision_Sensor_02</text>
<text x="89.7" y="96.1">DistanceSensor_02</text>
<text x="287.2" y="96.1">Motor_M5_EN</text>
<text x="97.6" y="103.7">MOT_SIG_5</text>
<text x="287.2" y="103.7">MOTOR_CTR_CTN_0</text>
<text x="39.4" y="108.8">MotCurrAlarm_01</text>
<text x="88.1" y="113.9">RS485_TX</text>
<text x="287.2" y="108.8">GPS_RESET_EN</text>
<text x="287.2" y="111.4">GPS_PPS</text>
<text x="39.4" y="116.4">MotCurrAlarm_00</text>
<text x="79.9" y="119">MOTOR_CTR_CTN_1</text>
<text x="87.8" y="116.4">RS485_RX</text>
<text x="287.2" y="119">~{PCA_9685_OE}</text>
<text x="87.2" y="121.5">RS485_DIR</text>
<text x="287.2" y="121.5">Motor_M1..4_EN</text>
<text x="287.2" y="124.1">I2C_1_SCL</text>
<text x="287.2" y="126.6">I2C_1_SDA</text>
<text x="298.6" y="131.7">I2C_2_SCL</text>
<text x="298.6" y="134.2">I2C_2_SDA</text>
<text x="287.2" y="139.3">GPS_UART_TXD</text>
<text x="287.2" y="141.8">GPS_UART_RXD</text>
</g>
</svg>
